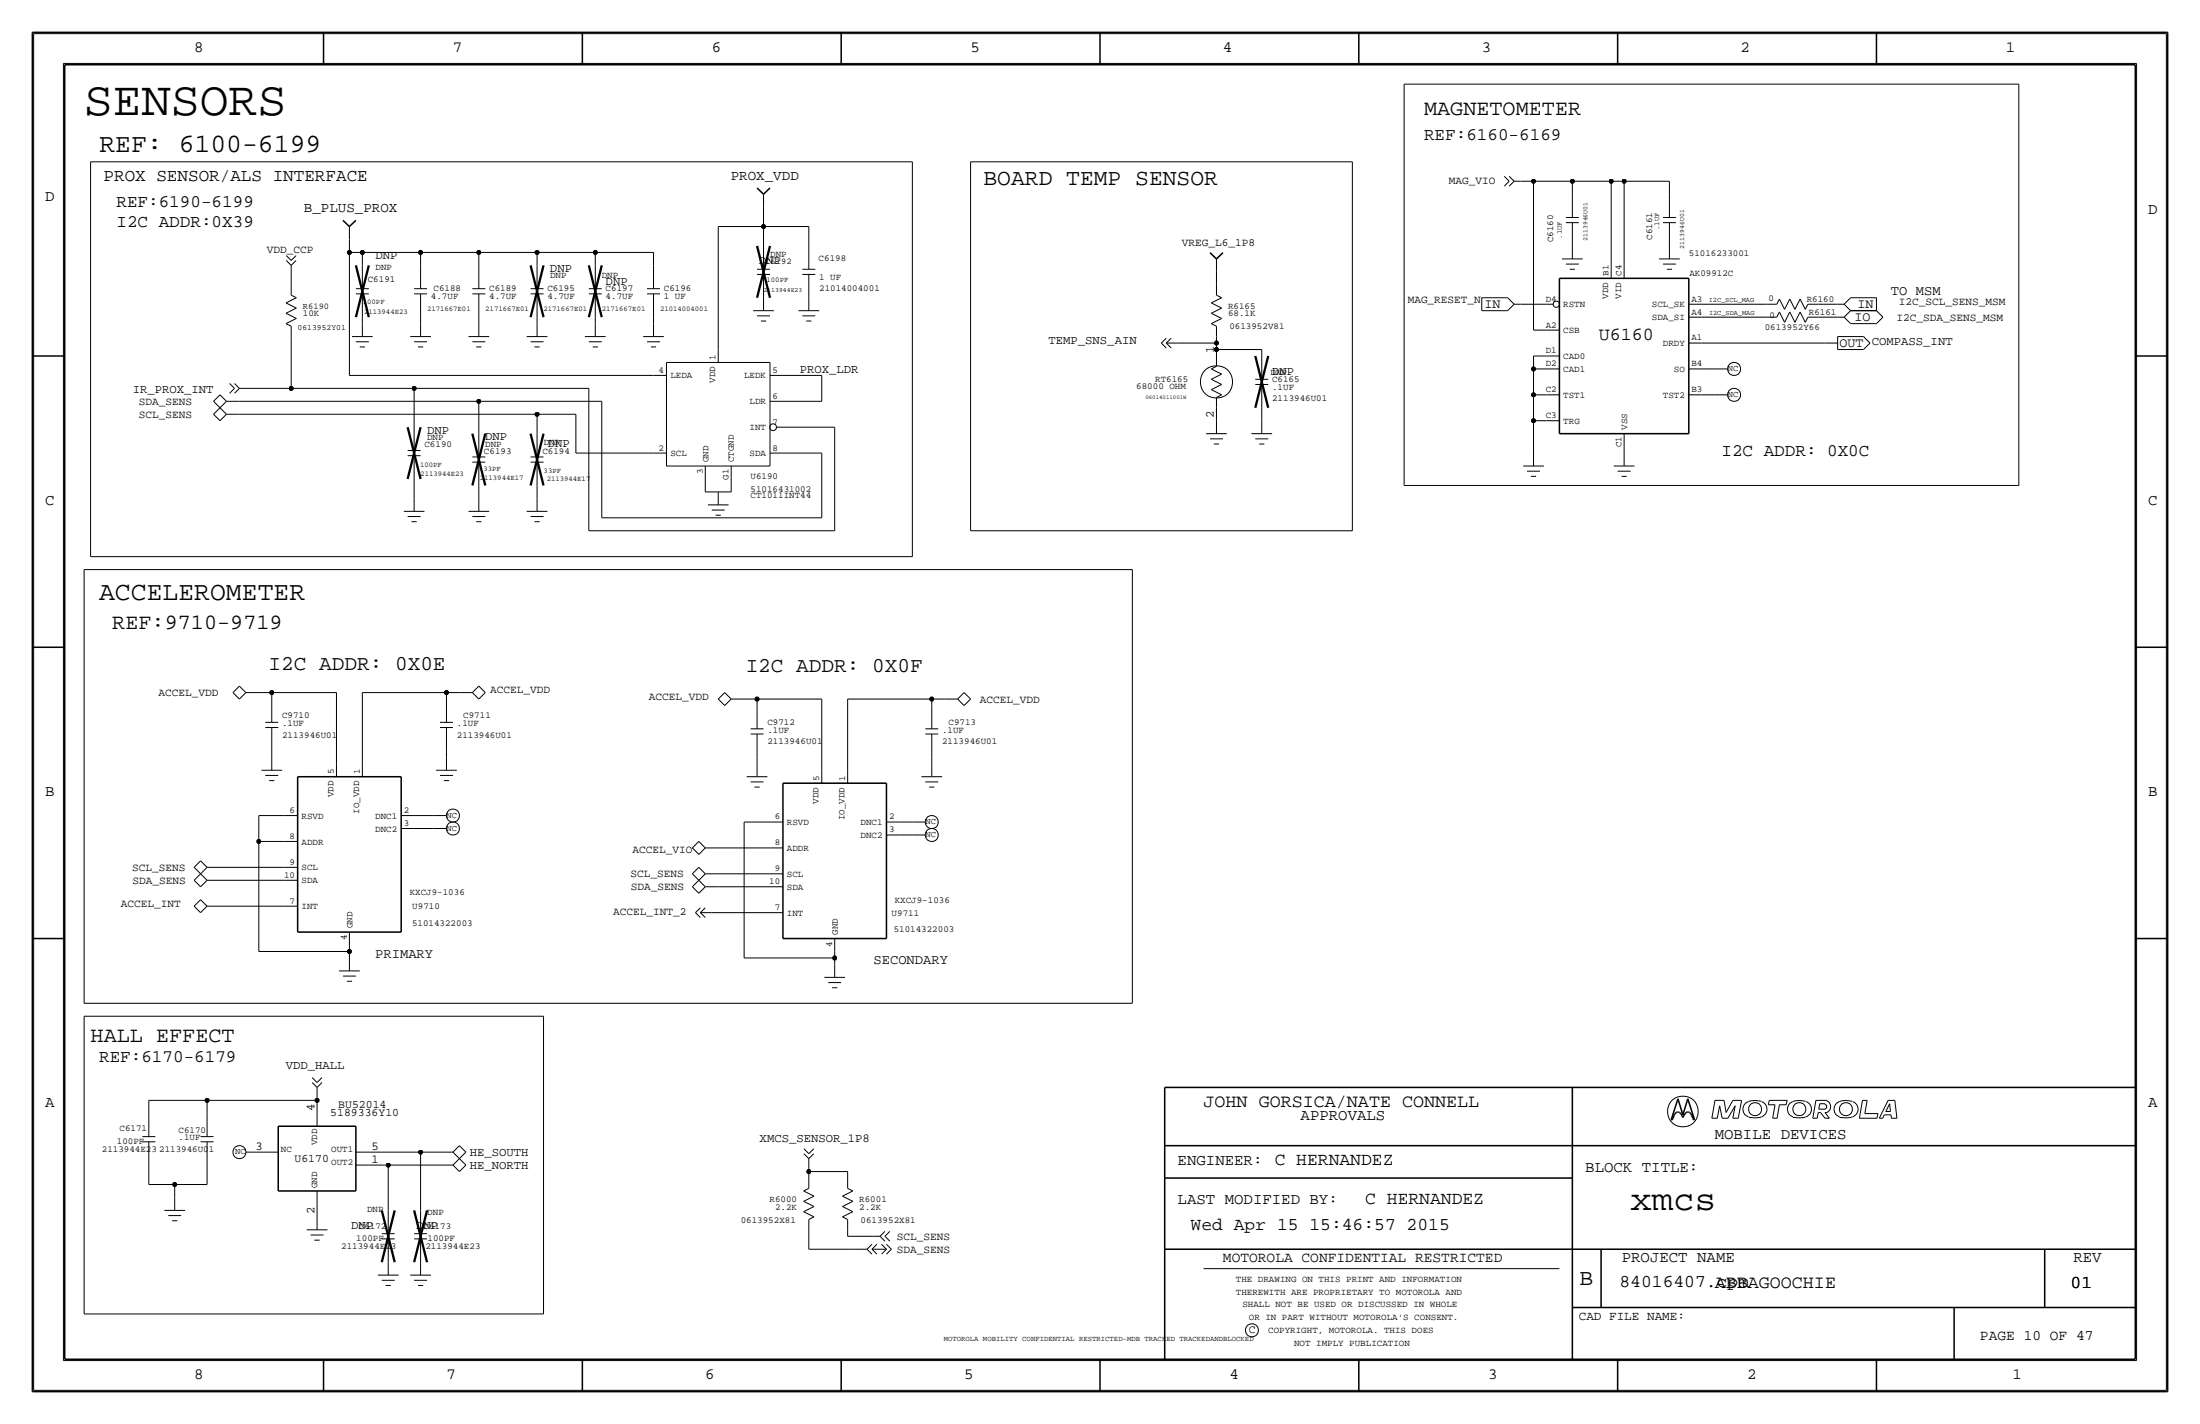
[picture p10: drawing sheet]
<svg xmlns="http://www.w3.org/2000/svg" width="432mm" height="279mm" viewBox="0 0 432 279" stroke-linecap="round" stroke-linejoin="round" font-family="sans-serif">
<g fill="none" stroke="#000" stroke-width=".2">
<path d="M6.6 6.6h418.6zM6.6 6.6v266.2zM12.4 12.4v254.6zM12.4 12.4h407zM275.6 16.5h120.6zM275.6 16.5v78.7zM396.2 16.5v78.7zM419.4 12.4v254.6zM425.2 6.6v266.2zM17.8 31.8h161.3zM17.8 31.8v77.4zM149.9 38.1v2.5z"/>
<path d="M179.1 31.8v77.4zM190.5 31.8v72.3zM190.5 31.8h74.9zM265.4 31.8v72.3zM295.2 34.6l1 1zM296.2 35.6l-1 .9zM296.2 34.6l1 1zM297.2 35.6l-1 .9zM297.2 35.6h1.3zM298.5 35.6h2.5zM301 35.6h7.6zM301 35.6v29.2z"/>
<path d="M308.6 35.6h7.6zM308.6 35.6v2.5zM308.6 38.1v4.6zM316.2 35.6h2.6zM316.2 35.6v16.5zM318.8 35.6h8.9zM318.8 35.6v16.5zM327.7 35.6v2.5zM327.7 38.1v4.6zM56.1 59.4l2.1-1zM56.1 59.4l2.1 1.1zM56.2 50.1l.9 1z"/>
<path d="M56.2 51.1l.9 1zM57.1 53.3v2.6zM57.1 52.1v1.2zM57.1 55.9v2zM57.2 57.9l1 .5zM58.1 50.1l-1 1zM58.1 51.1l-1 1zM68.6 49.5v24.2zM68.6 49.5h2.5zM68.6 47v2.5zM68.6 44.5v2.5zM69.8 56.6h2.6z"/>
<path d="M69.8 57.7h2.6zM71.1 49.5h11.4zM71.1 49.5v2.6zM71.1 57.7v4.5zM71.1 52.1v4.5zM81.3 57.7h2.5zM81.3 56.6h2.5zM82.5 49.5h11.5zM82.5 49.5v2.6zM82.5 57.7v4.5zM82.5 52.1v4.5zM92.7 57.7h2.5z"/>
<path d="M92.7 56.6h2.5zM94 49.5h11.4zM94 49.5v2.6zM94 57.7v4.5zM94 52.1v4.5zM104.1 56.6h2.6zM104.1 57.7h2.6zM105.4 49.5h11.4zM105.4 49.5v2.6zM105.4 57.7v4.5zM105.4 52.1v4.5zM115.6 56.6h2.5z"/>
<path d="M115.6 57.7h2.5zM116.8 49.5v2.6zM116.8 49.5h11.5zM116.8 57.7v4.5zM116.8 52.1v4.5zM127 57.7h2.5zM127 56.6h2.5zM128.3 49.5v2.6zM128.3 57.7v4.5zM128.3 52.1v4.5zM141 44.4h8.9zM141 44.5v24.1z"/>
<path d="M148.6 52.8h2.5zM148.6 53.8h2.5zM149.9 44.4h8.8zM149.9 40.6v3.9zM149.9 44.4v3.9zM149.9 53.8v4.6zM149.9 48.3v4.5zM149.9 58.4v2.6zM157.5 53.8h2.5zM157.5 52.8h2.5zM158.7 44.4v3.9zM158.7 53.8v4.6z"/>
<path d="M158.7 48.3v4.5zM158.7 58.4v2.6zM237.7 59.4l2.1-1zM237.7 59.4l2.1 1.1zM238.8 53.3v2.6zM238.8 50.8v2.5zM238.8 55.9v2zM238.8 57.9l1 .5zM290.8 58.4h5.1zM290.8 58.4v2.6zM295.9 58.4l1.3 1.3zM297.2 59.7h1.2z"/>
<path d="M297.2 59.7l-1.3 1.3zM298.4 59.7h5.1zM303.5 59.7h1.4zM306.6 50.8h4zM307.3 42.7h2.6zM307.3 43.7h2.6zM307.3 51.8h2.6zM308.1 52.8h1zM308.6 43.7v4.6zM308.6 48.3v2.5zM316.2 52.1v2.5zM318.8 52.1v2.5z"/>
<path d="M325.6 50.8h4.1zM326.4 43.7h2.5zM326.4 42.7h2.5zM326.4 51.8h2.5zM327.2 52.8h1zM327.7 43.7v4.6zM327.7 48.3v2.5zM331.5 59.7h2.5zM334 59.7h12.7zM346.7 59.7h2zM349.2 58.7l-.5 1zM349.3 58.7l1 2z"/>
<path d="M351.3 58.7l-1 2zM351.3 58.7l1 2zM353.3 58.7l-1 2zM353.3 58.7l1 2zM354.8 59.7l-.5 1zM354.8 59.7h2.1zM356.9 59.7h3.8zM360.7 59.7h1.3zM361.9 59.7l1.3 1.3zM363.2 58.4l-1.3 1.3zM363.2 58.4h5.1zM368.3 58.4v2.6z"/>
<path d="M41.9 78.7l1.3 1.3zM43.2 77.5l1.2 1.2zM43.2 77.5l-1.3 1.2zM44.4 78.7h2.6zM44.4 78.7l-1.2 1.3zM45.1 77.2l.9-1zM45.1 75.2l.9 1zM46 75.2l1 1zM46 77.2l1-1zM47 78.7h47zM47 76.2h1.3zM48.3 76.2h8.8z"/>
<path d="M56.1 61.5l2.1-1zM56.1 61.5l2.1 1zM56.1 63.5l1 .5zM56.1 63.5l2.1-1zM57.1 76.2h24.2zM57.1 66v10.2zM57.1 64v2zM68.6 73.7h59.7zM69.1 66h4.1zM69.8 67.1h2.6zM70.6 68.1h1zM71.1 62.2v1.3z"/>
<path d="M71.1 63.5v2.5zM80.5 66h4.1zM81.3 76.2v7.6zM81.3 67.1h2.5zM81.3 76.2h34.3zM82 68.1h1.1zM82.5 62.2v1.3zM82.5 63.5v2.5zM91.9 66h4.1zM92.7 67.1h2.5zM93.5 68.1h1zM94 78.7h24.1z"/>
<path d="M94 62.2v1.3zM94 78.7v6.4zM94 63.5v2.5zM103.4 66h4zM104.1 67.1h2.6zM104.9 68.1h1zM105.4 62.2v1.3zM105.4 63.5v2.5zM114.8 66h4.1zM115.6 67.1h2.5zM115.6 76.2v27.9zM116.3 68.1h1z"/>
<path d="M116.8 62.2v1.3zM116.8 63.5v2.5zM118.1 78.7v22.9zM126.2 66h4.1zM127 67.1h2.5zM127.8 68.1h1zM128.3 62.2v1.3zM128.3 63.5v2.5zM128.3 73.7h2.5zM130.8 71.1v20.3zM130.8 71.1h20.3zM141 68.6v2.5z"/>
<path d="M147.8 61h4.1zM148.6 62h2.5zM149.4 63h1zM151.1 71.1v20.3zM151.1 73.7h2.6zM151.1 78.7h2.6zM153.7 78.7h7.6zM153.7 73.7h7.6zM156.7 61h4.1zM157.5 62h2.5zM158.2 63h1.1zM161.3 73.7v5z"/>
<path d="M227.9 67.3l1-1zM227.9 67.3l1 1zM228.9 67.3l1 1zM228.9 67.3h2.2zM228.9 67.3l1-1zM231.1 67.3h7.7zM237.7 61.5l2.1-1zM237.7 61.5l2.1 1zM237.7 63.5l1.1 .5zM237.7 74.4l2.1-1zM237.7 76.5l2.1-1.1zM237.7 72.4l1.1-.5z"/>
<path d="M237.7 63.5l2.1-1zM237.7 72.4l2.1 1zM237.7 74.4l2.1 1zM237.7 76.5l2.1 1zM238.8 68.6h8.8zM238.8 68.6v1.3zM238.8 67.3v1.3zM238.8 66v1.3zM238.8 64v2zM238.8 69.9v2zM238.8 78v2zM238.8 78l1-.5z"/>
<path d="M246.4 74.4h2.5zM246.4 75.4h2.5zM247.6 68.6v1.2zM247.6 75.4v4.6zM247.6 69.9v4.5zM290.8 61h5.1zM301 77.5v5zM301 72.4v5.1zM301 69.9v2.5zM301 69.8h2.5zM301 64.8h2.5zM301 77.5h2.5z"/>
<path d="M301 72.4h2.5zM303.5 72.4h2.6zM303.5 77.5h2.6zM303.5 69.8h2.6zM303.5 64.8h2.6zM331.5 67.3h2.5zM331.5 72.4h2.5zM331.5 77.5h2.5zM331.5 62.2h2.5zM334 72.4h2.5zM334 62.2h12.7zM334 67.3h24.1z"/>
<path d="M334 77.5h2.5zM336.5 77.5h2.6zM336.5 72.4h2.6zM346.7 62.2h2zM349.2 61.2l-.5 1zM349.3 61.2l1 2zM351.3 61.2l-1 2zM351.3 61.2l1 2zM353.3 61.2l-1 2zM353.3 61.2l1 2zM354.8 62.2l-.5 1zM354.8 62.2h2.1z"/>
<path d="M356.9 62.2h3.8zM358.1 67.3h2.6zM360.7 62.2h1.2zM360.7 66h5.1zM360.7 68.6h5.1zM360.7 66v2.6zM361.9 62.2l1.3 1.3zM363.2 63.5h5.1zM363.2 61h5.1zM363.2 61l-1.3 1.2zM365.8 66l1.2 1.3zM367 67.3l-1.2 1.3z"/>
<path d="M368.3 61l1.3 1.2zM369.6 62.2l-1.3 1.3zM41.9 81.3l1.3 1.3zM43.2 80l1.2 1.3zM43.2 80l-1.3 1.3zM44.4 81.3h2.6zM44.4 81.3l-1.2 1.3zM47 81.3h58.4zM80 88.4h2.5zM80 89.4h2.6zM81.3 94v3.8zM81.3 89.4v4.6z"/>
<path d="M81.3 83.8v4.6zM81.3 97.8v2.5zM92.7 90.7h2.5zM92.7 89.7h2.5zM94 95.3v2.5zM94 90.7v4.5zM94 85.1v4.6zM94 97.8v2.5zM104.1 90.7h2.6zM104.1 89.7h2.6zM105.4 95.2v2.6zM105.4 81.3h7.6z"/>
<path d="M105.4 81.3v3.8zM105.4 90.7v4.5zM105.4 85.1v4.6zM105.4 97.8v2.5zM113 81.3v7.6zM113 88.9h15.3zM128.3 88.9h2.5zM130.8 91.4h20.3zM138.4 94v2.5zM138.4 96.5h2.6zM138.4 91.4v2.6zM138.9 99.1h4.1z"/>
<path d="M141 96.5h2.5zM141 96.5v2.6zM143.5 94v2.5zM143.5 91.4v2.6zM151.1 88.9h2.6zM152.4 83.8h1.3zM153.7 88.9h7.6zM153.7 83.8h10.1zM161.3 88.9v12.7zM163.8 83.8v20.3zM236.7 85.1h4.1zM237.5 86.1h2.5z"/>
<path d="M238.3 87.1h1zM238.8 80v2.5zM238.8 82.6v2.5zM245.6 85.1h4.1zM246.4 86.1h2.5zM247.1 87.1h1.1zM247.6 80v2.5zM247.6 82.6v2.5zM275.6 95.2h120.6zM299 91.4h4zM299.7 92.5h2.6zM300.5 93.5h1z"/>
<path d="M301 82.6v6.3zM301 88.9v2.5zM301 82.5h2.5zM303.5 82.5h2.6zM316.7 91.4h4.1zM317.5 92.5h2.5zM318.3 93.5h1zM318.8 87.6v1.3zM318.8 88.9v2.5zM318.8 85.1v2.5zM16.5 111.8h205.7zM16.5 111.8v85z"/>
<path d="M17.8 109.2h161.3zM79.2 100.3h4.1zM80 101.3h2.5zM80.8 102.4h1zM91.9 100.3h4.1zM92.7 101.3h2.5zM93.5 102.4h1zM103.4 100.3h4zM104.1 101.3h2.6zM104.9 102.4h1zM115.6 104.1h48.2zM118.1 101.6h43.2z"/>
<path d="M139.7 100.1h2.5zM140.5 101.1h1zM190.5 104.1h74.9zM222.2 111.8v85zM45.7 135.9l1.3 1.3zM47 134.6l-1.3 1.3zM47 134.6l1.3 1.3zM48.3 135.9h2.5zM48.3 135.9l-1.3 1.3zM50.8 135.9h2.5zM53.3 135.9h12.7zM53.3 135.9v1.3z"/>
<path d="M53.3 137.2v4.5zM66 135.9v14zM71.1 135.9h16.5zM71.1 135.9v14zM87.6 135.9h2.6zM87.6 135.9v1.3zM87.6 137.2v4.5zM90.2 135.9h2.5zM92.7 135.9l1.3 1.3zM94 134.6l-1.3 1.3zM94 134.6l1.2 1.3zM95.2 135.9l-1.2 1.3z"/>
<path d="M141 137.2l1.2 1.2zM142.2 135.9l1.3 1.3zM142.2 135.9l-1.2 1.3zM143.5 137.2l-1.3 1.2zM143.5 137.2h2.5zM146 137.2h2.6zM148.6 137.2h12.7zM148.6 137.2v1.2zM148.6 138.4v4.6zM161.3 137.2v13.9zM166.4 137.2v13.9zM166.4 137.2h16.5z"/>
<path d="M182.9 137.2v1.2zM182.9 137.2h2.5zM182.9 138.4v4.6zM185.4 137.2h2.6zM188 137.2l1.2 1.2zM189.2 135.9l1.3 1.3zM189.2 135.9l-1.2 1.3zM190.5 137.2l-1.3 1.2zM51.3 151.1h4.1zM52.1 141.7h2.5zM52.1 152.1h2.5zM52.1 142.7h2.5z"/>
<path d="M52.8 153.2h1zM53.3 147.3v1.3zM53.3 142.7v4.6zM53.3 148.6v2.5zM66 149.9v2.5zM71.1 149.9v2.5zM85.6 151.1h4.1zM86.4 141.7h2.5zM86.4 152.1h2.5zM86.4 142.7h2.5zM87.1 153.2h1zM87.6 147.3v1.3z"/>
<path d="M87.6 142.7v4.6zM87.6 148.6v2.5zM146.6 152.4h4zM147.3 143h2.6zM147.3 153.4h2.6zM147.3 144h2.6zM148.1 154.4h1zM148.6 148.6v1.3zM148.6 144v4.6zM148.6 149.9v2.5zM161.3 151.1v2.6zM166.4 151.1v2.6z"/>
<path d="M180.8 152.4h4.1zM181.6 144h2.5zM181.6 143h2.5zM181.6 153.4h2.5zM182.4 154.4h1zM182.9 148.6v1.3zM182.9 144v4.6zM182.9 149.9v2.5zM38.1 170.2l1.3 1.2zM38.1 172.7l1.3 1.3zM38.1 172.7l1.3-1.2zM38.1 177.8l1.3 1.3z"/>
<path d="M38.1 177.8l1.3-1.3zM39.4 168.9l1.2 1.3zM39.4 168.9l-1.3 1.3zM39.4 171.4l1.2 1.3zM39.4 176.5l1.2 1.3zM40.6 170.2l-1.2 1.2zM40.6 172.7l-1.2 1.3zM40.6 177.8l-1.2 1.3zM40.6 170.2h2.6zM40.6 172.7h2.6zM40.6 177.8h2.6zM43.2 172.7h12.7z"/>
<path d="M43.2 170.2h12.7zM43.2 177.8h12.7zM50.8 160h5.1zM50.8 165.1v21.6zM50.8 165.1h5.1zM50.8 160v5.1zM55.9 172.7h2.5zM55.9 177.8h2.5zM55.9 170.2h2.5zM55.9 160h2.5zM55.9 165.1h2.5zM78.7 160h2.6z"/>
<path d="M78.7 162.6h2.6zM81.3 160h3.8zM81.3 162.6h3.8zM85.1 160h2.5zM85.1 162.6h2.5zM135.9 166.4l1.3 1.2zM135.9 171.4l1.3 1.3zM135.9 174l1.3 1.3zM135.9 174l1.3-1.3zM136.5 179.1l1 .9zM136.5 179.1l1-1zM137.2 165.1l-1.3 1.3z"/>
<path d="M137.2 170.2l-1.3 1.2zM137.2 172.7l1.2 1.3zM137.2 165.1l1.2 1.3zM137.2 170.2l1.2 1.2zM137.5 179.1l.9 .9zM137.5 179.1h2.2zM137.5 179.1l.9-1zM138.4 166.4l-1.2 1.2zM138.4 171.4l-1.2 1.3zM138.4 174l-1.2 1.3zM138.4 166.4h2.6zM138.4 171.4h2.6z"/>
<path d="M138.4 174h2.6zM139.7 179.1h11.4zM141 166.4h10.1zM141 174h10.1zM141 171.4h10.1zM146 161.3h5.1zM146 161.3v26.7zM151.1 174h2.6zM151.1 179.1h2.6zM151.1 171.4h2.6zM151.1 161.3h2.6zM151.1 166.4h2.6z"/>
<path d="M174 161.3h2.5zM174 163.8h2.5zM176.5 163.8h2.6zM176.5 161.3h2.6zM179.1 161.3h2.5zM179.1 163.8h2.5zM16.5 199.4h90.2zM16.5 196.8h205.8zM16.5 199.4v58.4zM50.8 186.7h17.8zM66.5 190.5h4.1zM67.3 191.5h2.5z"/>
<path d="M68.1 192.5h1zM68.6 186.7v1.3zM68.6 185.4v1.3zM68.6 188v2.5zM68.6 182.9v2.5zM106.7 199.4v58.4zM146 188h17.8zM161.8 191.8h4.1zM162.6 192.8h2.5zM163.3 193.8h1zM163.8 188v1.2zM163.8 186.7v1.3z"/>
<path d="M163.8 189.2v2.6zM163.8 184.2v2.5zM29.2 215.9h11.4zM29.2 215.9v2.5zM29.2 218.4v4.6zM40.6 215.9h21.6zM40.6 215.9v2.5zM40.6 218.4v4.6zM61.3 211.4l.9 1zM61.3 212.4l.9 1zM62.2 214.6v1.3zM62.2 215.9v2.5z"/>
<path d="M62.2 212.4l1-1zM62.2 213.4l1-1zM62.2 213.4v1.2zM62.2 218.4v2.6zM336 219.4h1.1zM336.6 215.9h1.8zM336.6 215.9l-.6 3.5zM337.5 217l-.4 2.4zM337.5 217l.5 2.4zM338 219.4h1.1zM338.4 215.9l.4 2.4zM340.1 219.4h1.1z"/>
<path d="M340.1 215.9h1.7zM340.1 215.9l-1.3 2.4zM340.6 217l-1.5 2.4zM340.6 217l-.5 2.4zM341.8 215.9l-.6 3.5zM343.1 216.2a1.6 1.6 0 0 0-1 1.5 1.6 1.6 0 0 0 1.1 1.5M345.7 216.1h-.2a4 4 0 0 0-2.3 .1M345.7 216.2a1.59 1.59 0 0 1 1.1 1.5 1.59 1.59 0 0 1-1.1 1.5l-1.4 .1-1.1-.1M347.1 216.8h1.3zM347.3 215.9l-.2 .9zM347.3 215.9h3.5zM347.9 219.4h.9z"/>
<path d="M348.4 216.8l-.5 2.6zM349.2 216.8l-.4 2.6zM349.2 216.8h1.4zM350.8 215.9l-.2 .9zM354.4 216.1a3.1 3.1 0 0 0-3.3 .7 1.62 1.62 0 0 0 .8 2.4M354.4 219.2l-1.4 .1-1.1-.1M354.5 216.2a1.59 1.59 0 0 1 1 1.5 1.59 1.59 0 0 1-1 1.5M355.8 219.4h.9zM356.4 215.9l-.6 3.5zM356.4 215.9h2.2zM356.9 218.3l-.2 1.1zM356.9 218.3h.4z"/>
<path d="M357 217.6h1.2zM357.2 216.6l-.2 1zM357.2 216.6h1zM357.3 218.3l.9 1.1zM358.1 216.7a.5 .5 0 0 1 .4 .4 .5 .5 0 0 1-.4 .5M358.2 219.4h.9zM358.2 218.3l.9 1.1zM358.2 218.3h.4zM358.5 216a1.24 1.24 0 0 1 .8 1.1 1.24 1.24 0 0 1-.8 1.2M363.5 216.1a3.1 3.1 0 0 0-3.3 .7 1.62 1.62 0 0 0 .8 2.4M363.6 219.2l-1.4 .1-1.2-.1M363.6 216.2a1.59 1.59 0 0 1 1.1 1.5 1.59 1.59 0 0 1-1.1 1.5"/>
<path d="M364.9 219.4h3.5zM365.6 215.9l-.7 3.5zM365.6 215.9h.9zM366 218.5h2.6zM366.5 215.9l-.5 2.6zM368.6 218.5l-.2 .9zM368.9 219.4h.6zM369.8 218.7h1.3zM369.8 218.7l-.3 .7zM370.1 218.1h.9zM370.6 215.9l-1.7 3.5zM370.6 215.9h1.3z"/>
<path d="M370.9 216.6l-.8 1.5zM370.9 216.6l.1 1.5zM371.1 218.7l.1 .7zM371.2 219.4h1.1zM371.9 215.9l.4 3.5zM27.9 224h2.6zM27.9 223h2.6zM29.2 232.4h5.1zM29.2 228.6v3.8zM29.2 224v4.6zM32.3 237.5h4zM33 238.5h2.6z"/>
<path d="M33.8 239.5h1zM34.3 232.4h6.3zM34.3 232.4v2.6zM34.3 234.9v2.6zM39.4 224h2.5zM39.4 223h2.5zM40.6 228.6v3.8zM40.6 224v4.6zM48.3 226.1h2.5zM50.8 226.1h1.3zM52.1 226.1h2.5zM62.2 236.2v2.6z"/>
<path d="M62.2 233.7v2.5zM62.2 238.8v2.5zM69.8 226.1h2.6zM69.8 228.6h2.6zM72.4 228.6h3.8zM72.4 226.1h10.1zM76.2 228.6v8.9zM76.2 237.5v4.6zM76.2 228.6h10.2zM82.5 226.1v11.4zM82.5 237.5v4.6zM82.6 226.1h3.8z"/>
<path d="M86.4 226.1h2.5zM86.4 228.6h2.5zM88.9 226.1l1.3 1.2zM88.9 226.1l1.3-1.3zM88.9 228.6l1.3 1.3zM88.9 228.6l1.3-1.3zM90.2 224.8l1.2 1.3zM90.2 227.3l1.2 1.3zM91.4 226.1l-1.2 1.2zM91.4 228.6l-1.2 1.3zM157.7 235.7l2.1-1zM157.7 237.7l2.1 1.1z"/>
<path d="M157.7 233.7l1-.5zM157.7 235.7l2.1 1zM157.7 237.7l2.1-1zM157.7 233.7l2.1 1zM157.8 225.4l1 1zM157.8 226.4l1 .9zM158.7 228.6v1.3zM158.7 229.9v1.2zM158.7 226.4l1-1zM158.7 227.3l1-.9zM158.7 227.3v1.3zM158.7 231.1v2.1z"/>
<path d="M158.7 239.3v2zM158.8 239.3l1-.5zM158.8 229.9h7.6zM165.4 236.7l2-1zM165.4 236.7l2 1zM165.4 234.7l2-1zM165.4 238.8l1 .5zM165.4 234.7l2 1zM165.4 238.8l2-1.1zM166.4 229.9v1.2zM166.4 231.1v2.1zM166.4 239.3v2z"/>
<path d="M166.4 233.2l1 .5zM16.5 257.8h90.2zM60.2 241.3h4.1zM61 242.3h2.5zM61.7 243.3h1zM74.2 250.2h4zM74.9 243.1h2.6zM74.9 242.1h2.6zM74.9 251.2h2.6zM75.7 252.2h1zM76.2 243.1v4.5zM76.2 247.6v2.6z"/>
<path d="M80.5 250.2h4.1zM81.3 243.1h2.5zM81.3 242.1h2.5zM81.3 251.2h2.5zM82 252.2h1.1zM82.5 243.1v4.5zM82.5 247.6v2.6zM158.7 241.3v3.8zM158.8 245.1h8.8zM166.4 242.6h5zM166.4 241.3v1.3zM167.6 245.1h2.6z"/>
<path d="M170.2 245.1l.9 1zM170.2 245.1l.9-1zM171.1 245.1l1-1zM171.1 245.1h2.9zM171.1 245.1l1 1zM171.5 242.6h1.2zM172.7 242.6l1 .9zM173 246.1l1-1zM173 244.1l1 1zM173.7 242.6l1 .9zM173.7 241.6l-1 1zM174 244.1l1 1z"/>
<path d="M174 246.1l1-1zM174.7 241.6l-1 1zM236.2 248.9h69.9zM6.6 272.8h418.6zM12.4 267h407z"/>
<circle cx="305.5" cy="59.7" r=".61"/>
<circle cx="238.8" cy="75" r="3.2"/>
<circle cx="340.4" cy="77.5" r="1.28"/>
<circle cx="340.4" cy="72.4" r="1.28"/>
<circle cx="151.7" cy="83.8" r=".67"/>
<circle cx="88.9" cy="162.6" r="1.28"/>
<circle cx="88.9" cy="160" r="1.28"/>
<circle cx="182.9" cy="161.3" r="1.28"/>
<circle cx="182.9" cy="163.8" r="1.28"/>
<circle cx="330.3" cy="218.1" r="3"/>
<circle cx="344.5" cy="217.6" r="1.28"/>
<circle cx="353.2" cy="217.6" r="1.28"/>
<circle cx="362.3" cy="217.6" r="1.28"/>
<circle cx="47" cy="226.1" r="1.28"/>
<circle cx="245.7" cy="261" r="1.28"/>
</g>
<g fill="#000" stroke="#000" stroke-width=".2">
<circle cx="301" cy="35.6" r=".41"/>
<circle cx="308.6" cy="35.6" r=".41"/>
<circle cx="316.2" cy="35.6" r=".41"/>
<circle cx="318.8" cy="35.6" r=".41"/>
<circle cx="68.6" cy="49.5" r=".41"/>
<circle cx="71.1" cy="49.5" r=".41"/>
<circle cx="82.5" cy="49.5" r=".41"/>
<circle cx="94" cy="49.5" r=".41"/>
<circle cx="105.4" cy="49.5" r=".41"/>
<circle cx="116.8" cy="49.5" r=".41"/>
<circle cx="149.9" cy="44.5" r=".41"/>
<circle cx="57.1" cy="76.2" r=".41"/>
<circle cx="81.3" cy="76.2" r=".41"/>
<circle cx="94" cy="78.7" r=".41"/>
<circle cx="238.8" cy="68.6" r=".41"/>
<circle cx="238.8" cy="67.3" r=".41"/>
<circle cx="301" cy="77.5" r=".41"/>
<circle cx="301" cy="72.4" r=".41"/>
<circle cx="105.4" cy="81.3" r=".41"/>
<circle cx="301" cy="82.6" r=".41"/>
<circle cx="53.3" cy="135.9" r=".41"/>
<circle cx="87.6" cy="135.9" r=".41"/>
<circle cx="148.6" cy="137.2" r=".41"/>
<circle cx="182.9" cy="137.2" r=".41"/>
<circle cx="50.8" cy="165.1" r=".41"/>
<circle cx="68.6" cy="186.7" r=".41"/>
<circle cx="163.8" cy="188" r=".41"/>
<circle cx="40.6" cy="215.9" r=".41"/>
<circle cx="62.2" cy="215.9" r=".41"/>
<circle cx="34.3" cy="232.4" r=".41"/>
<circle cx="76.2" cy="228.6" r=".41"/>
<circle cx="82.5" cy="226.1" r=".41"/>
<circle cx="158.7" cy="229.9" r=".41"/>
</g>
<g fill="none" stroke="#000" stroke-width=".3">
<path d="M6.3 6.4v266.7zM6.4 6.4h419zM12.7 12.7h406.4zM12.7 12.7v254zM63.5 6.4v6.3zM114.3 6.4v6.3zM165.1 6.4v6.3zM215.9 6.3v6.4zM266.7 6.4v6.3zM317.5 6.4v6.3zM368.3 6.4v6.3zM419.1 12.7v254z"/>
<path d="M425.4 6.4v266.7zM148.6 36.9l1.3 1.2zM149.9 38.1l1.2-1.2zM67.3 43.2l1.3 1.2zM68.6 44.5l1.2-1.3zM237.5 49.6l1.3 1.2zM238.8 50.8l1.2-1.2zM306.1 54.6h25.4zM306.1 54.6v30.5zM331.5 54.6v30.5zM6.3 69.8h6.4zM419.1 69.8h6.3z"/>
<path d="M306.1 85.1h25.4zM6.3 127h6.4zM419.1 127h6.3zM58.4 152.4h20.3zM58.4 152.4v30.5zM78.7 152.4v30.5zM153.7 153.7h20.3zM153.7 153.7v30.5zM174 153.7v30.5zM6.3 184.1h6.4zM58.4 182.9h20.3zM153.7 184.1h20.3z"/>
<path d="M419.1 184.1h6.3zM228.6 213.4v53.3zM228.6 213.4h190.5zM308.6 213.4v53.3zM328 219.7h.2zM328.4 219.4l-.2 .3zM328.6 218.8l-.2 .6zM328.8 218.5l-.2 .3zM329 218.3l.2-.1zM329 218.3l-.2 .2zM329.2 218.2h.2zM329.3 215.6l-1.3 4.1z"/>
<path d="M329.3 215.6l1 3.1zM329.4 218.2l.2 .1zM329.6 218.3l.3 .2zM329.9 218.5l.2 .3zM330.1 218.8l.2 .5zM330.5 218.8l-.2 .5zM330.8 218.5l-.3 .3zM331 218.3l-.2 .2zM331 218.3l.2-.1zM331.2 218.2h.2zM331.3 215.6l1.3 4.1zM331.3 215.6l-1 3.1z"/>
<path d="M331.4 218.2l.2 .1zM331.6 218.3l.2 .2zM331.8 218.5l.2 .3zM332 218.8l.3 .6zM332.3 219.4l.1 .3zM332.4 219.7h.2zM54.6 233.7h15.3zM54.6 221v12.7zM54.6 221h15.3zM69.8 221v12.7zM228.6 231.1h80zM228.6 224.8h190.5z"/>
<path d="M228.6 245.1h190.5zM308.6 256.5h110.5zM314.2 245.1v11.4zM383.5 256.5v10.2zM401.3 245.1v11.4zM6.4 273h419zM12.7 266.7h406.4zM63.5 266.7v6.4zM114.3 266.7v6.4zM165.1 266.7v6.4zM215.9 266.7v6.3zM266.7 266.7v6.4z"/>
<path d="M317.5 266.7v6.4zM368.3 266.7v6.4z"/>
</g>
<g fill="none" stroke="#000" stroke-width=".45">
<path d="M69.8 52.1l2.6 10.1zM72.4 52.1l-2.6 10.1zM104.1 52.1l2.6 10.1zM106.7 52.1l-2.6 10.1zM115.6 52.1l2.5 10.1zM118.1 52.1l-2.5 10.1zM148.6 48.3l2.5 10.1zM151.1 48.3l-2.5 10.1zM246.4 69.8l2.5 10.2zM248.9 69.8l-2.5 10.2zM80 83.8l2.6 10.2zM82.6 83.8l-2.6 10.2z"/>
<path d="M92.7 85.1l2.5 10.2zM95.2 85.1l-2.5 10.1zM104.1 85.1l2.6 10.2zM106.7 85.1l-2.6 10.1zM74.9 237.5l2.6 10.1zM77.5 237.5l-2.6 10.1zM81.3 237.5l2.5 10.1zM83.8 237.5l-2.5 10.1z"/>
</g>
<text font-size="9.5" x="16.5" y="22.6">SENSORS</text>
<text font-size="7" x="320" y="237.5">xmcs</text>
<g font-size="5.2">
<text x="19.5" y="29.8">REF: 6100-6199</text>
<text x="19.5" y="117.8">ACCELEROMETER</text>
</g>
<g font-size="4.5">
<text x="193" y="36.3">BOARD TEMP SENSOR</text>
<text x="310" y="252.1">B</text>
</g>
<g font-size="4.3">
<text x="279.5" y="22.6">MAGNETOMETER</text>
<text x="22" y="123.3">REF:9710-9719</text>
<text x="17.8" y="204.5">HALL EFFECT</text>
</g>
<g font-size="4.1">
<text x="52.7" y="131.4">I2C ADDR: 0X0E</text>
<text x="146.4" y="131.8">I2C ADDR: 0X0F</text>
</g>
<g font-size="3.6">
<text x="313.8" y="66.8">U6160</text>
<text x="236.2" y="217.2">JOHN GORSICA/NATE CONNELL</text>
<text x="336.5" y="252.7">ABBAGOOCHIE</text>
</g>
<g font-size="3.5">
<text x="279.5" y="27.5">REF:6160-6169</text>
<text x="20.3" y="35.6">PROX SENSOR/ALS INTERFACE</text>
<text x="22.9" y="40.6">REF:6190-6199</text>
<text x="22.9" y="44.4">I2C ADDR:0X39</text>
<text x="337.9" y="89.6">I2C ADDR: 0X0C</text>
<text x="19.5" y="208.4">REF:6170-6179</text>
<text x="250.2" y="228.6">C HERNANDEZ</text>
<text x="268" y="236.2">C HERNANDEZ</text>
<text x="233.7" y="241.3">Wed Apr 15 15:46:57 2015</text>
<text x="317.9" y="252.6">84016407.cpm</text>
<text x="406.4" y="252.7">01</text>
</g>
<g font-size="3.1">
<text x="38.1" y="10.2">8</text>
<text x="88.9" y="10.2">7</text>
<text x="139.7" y="10.2">6</text>
<text x="190.5" y="10.2">5</text>
<text x="240" y="10.2">4</text>
<text x="290.8" y="10.2">3</text>
<text x="341.6" y="10.2">2</text>
<text x="393.7" y="10.2">1</text>
<text x="8.9" y="39.4">D</text>
<text x="421.6" y="41.9">D</text>
<text x="8.9" y="99.1">C</text>
<text x="421.6" y="99.1">C</text>
<text x="8.9" y="156.2">B</text>
<text x="421.6" y="156.2">B</text>
<text x="8.9" y="217.2">A</text>
<text x="255.3" y="219.7">APPROVALS</text>
<text x="421.6" y="217.2">A</text>
<text x="336.5" y="223.5">MOBILE DEVICES</text>
<text x="231.1" y="228.6">ENGINEER:</text>
<text x="311.2" y="229.9">BLOCK TITLE:</text>
<text x="231.1" y="236.2">LAST MODIFIED BY:</text>
<text x="318.3" y="247.5">PROJECT NAME</text>
<text x="407" y="247.6">REV</text>
<text x="38.1" y="270.5">8</text>
<text x="87.6" y="270.5">7</text>
<text x="138.4" y="270.5">6</text>
<text x="189.2" y="270.5">5</text>
<text x="241.3" y="270.5">4</text>
<text x="292.1" y="270.5">3</text>
<text x="342.9" y="270.5">2</text>
<text x="395" y="270.5">1</text>
</g>
<g font-size="2.9">
<text x="240" y="247.6">MOTOROLA CONFIDENTIAL RESTRICTED</text>
<text x="388.6" y="262.9">PAGE 10 OF 47</text>
</g>
<g font-size="2.8">
<text x="143.4" y="35.3">PROX_VDD</text>
<text x="59.7" y="41.7">B_PLUS_PROX</text>
</g>
<g font-size="2.7">
<text x="371.1" y="57.9">TO MSM</text>
<text x="73.7" y="188">PRIMARY</text>
<text x="171.4" y="189.2">SECONDARY</text>
</g>
<g font-size="2.6">
<text x="291.4" y="60.4">IN</text>
<text x="364" y="62.9">IO</text>
<text x="364.6" y="60.4">IN</text>
<text x="361" y="68.1">OUT COMPASS_INT</text>
</g>
<text font-size="2.5" x="309.9" y="259.1">CAD FILE NAME:</text>
<g font-size="2.4">
<text x="73.7" y="50.8">DNP</text>
<text x="107.9" y="53.3">DNP</text>
<text x="149" y="51.8">DNP</text>
<text x="118.9" y="55.9">DNP</text>
<text x="205.8" y="67.5">TEMP_SNS_AIN</text>
<text x="238.3" y="69.3" transform="rotate(-90 238.3 69.3)">1</text>
<text x="26.1" y="77">IR_PROX_INT</text>
<text x="157" y="73.2">PROX_LDR</text>
<text x="238.3" y="82" transform="rotate(-90 238.3 82)">2</text>
<text x="83.8" y="85.1">DNP</text>
<text x="95.2" y="86.4">DNP</text>
<text x="107.5" y="87.6">DNP</text>
<text x="56.1" y="209.8">VDD_HALL</text>
<text x="61.7" y="217.9" transform="rotate(-90 61.7 217.9)">4</text>
<text x="50.1" y="225.6">3</text>
<text x="72.9" y="225.6">5</text>
<text x="92.2" y="226.8">HE_SOUTH</text>
<text x="149.1" y="224.1">XMCS_SENSOR_1P8</text>
<text x="72.9" y="228.1">1</text>
<text x="92.2" y="229.4">HE_NORTH</text>
<text x="61.7" y="238.2" transform="rotate(-90 61.7 238.2)">2</text>
<text x="69" y="241">DNP</text>
<text x="81.7" y="241">DNP</text>
</g>
<g font-size="2.3">
<text x="64.8" y="219">5189336Y10</text>
<text x="66.4" y="217.4">BU52014</text>
<text x="57.8" y="228">U6170</text>
<text x="245.1" y="261.6">C</text>
</g>
<g font-size="2.2">
<text x="284.4" y="36.2">MAG_VIO</text>
<text x="52.4" y="49.6">VDD_CCP</text>
<text x="232" y="48.3">VREG_L6_1P8</text>
<text x="276.3" y="59.5">MAG_RESET_N</text>
<text x="372.7" y="59.9">I2C_SCL_SENS_MSM</text>
<text x="372.2" y="63">I2C_SDA_SENS_MSM</text>
<text x="27.2" y="82">SCL_SENS</text>
<text x="27.3" y="79.4">SDA_SENS</text>
<text x="31.1" y="136.6">ACCEL_VDD</text>
<text x="96.2" y="136">ACCEL_VDD</text>
<text x="127.4" y="137.4">ACCEL_VDD</text>
<text x="192.3" y="138">ACCEL_VDD</text>
<text x="124.1" y="167.4">ACCEL_VIO</text>
<text x="26" y="170.9">SCL_SENS</text>
<text x="26" y="173.4">SDA_SENS</text>
<text x="123.7" y="172.2">SCL_SENS</text>
<text x="23.7" y="178">ACCEL_INT</text>
<text x="120.3" y="179.5">ACCEL_INT_2</text>
<text x="123.8" y="174.7">SDA_SENS</text>
<text x="176" y="245.9">SDA_SENS</text>
<text x="176" y="243.3">SCL_SENS</text>
</g>
<g font-size="1.8">
<text x="304.9" y="47.6" transform="rotate(-90 304.9 47.6)">C6160</text>
<text x="324.3" y="47.1" transform="rotate(-90 324.3 47.1)">C6161</text>
<text x="73.7" y="53">DNP</text>
<text x="151.2" y="50.4">DNP</text>
<text x="160.7" y="51.3">C6198</text>
<text x="331.5" y="50.3">51016233001</text>
<text x="72.2" y="55.4">C6191</text>
<text x="84.6" y="58.7">4.7UF</text>
<text x="85.1" y="57.2">C6188</text>
<text x="96" y="58.7">4.7UF</text>
<text x="96" y="57.2">C6189</text>
<text x="107.4" y="57.2">C6195</text>
<text x="107.4" y="58.7">4.7UF</text>
<text x="107.9" y="54.6">DNP</text>
<text x="118.1" y="54.6">DNP</text>
<text x="118.9" y="58.7">4.7UF</text>
<text x="118.9" y="57.2">C6197</text>
<text x="130.3" y="57.2">C6196</text>
<text x="130.3" y="58.7">1 UF</text>
<text x="160.8" y="57.1">21014004001</text>
<text x="160.8" y="54.9">1 UF</text>
<text x="303.4" y="59.2">D4</text>
<text x="315.6" y="58.6" transform="rotate(-90 315.6 58.6)">VDD</text>
<text x="315.7" y="54.1" transform="rotate(-90 315.7 54.1)">B1</text>
<text x="318.2" y="58.6" transform="rotate(-90 318.2 58.6)">VID</text>
<text x="318.3" y="54.1" transform="rotate(-90 318.3 54.1)">C4</text>
<text x="331.6" y="54.1">AK09912C</text>
<text x="332" y="59.2">A3</text>
<text x="347.1" y="59.1">0</text>
<text x="354.6" y="59.3">R6160</text>
<text x="59.4" y="62.1">10K</text>
<text x="241" y="60.6">R6165</text>
<text x="241" y="62.1">68.1K</text>
<text x="241.3" y="64.6">0613952V81</text>
<text x="303.4" y="64.3">A2</text>
<text x="306.8" y="60.3">RSTN</text>
<text x="306.8" y="65.4">CSB</text>
<text x="324.2" y="62.8">SDA_SI</text>
<text x="324.2" y="60.3">SCL_SK</text>
<text x="332" y="61.7">A4</text>
<text x="346.4" y="64.8">0613952Y66</text>
<text x="347.3" y="62.3">0</text>
<text x="355" y="61.8">R6161</text>
<text x="140.5" y="70.6" transform="rotate(-90 140.5 70.6)">1</text>
<text x="303.4" y="71.9">D2</text>
<text x="303.4" y="69.3">D1</text>
<text x="306.8" y="70.5">CAD0</text>
<text x="326.4" y="67.9">DRDY</text>
<text x="332" y="71.9">B4</text>
<text x="332" y="66.8">A1</text>
<text x="129.2" y="73.2">4</text>
<text x="131.6" y="74.2">LEDA</text>
<text x="140.4" y="75.1" transform="rotate(-90 140.4 75.1)">VDD</text>
<text x="146" y="74.2">LEDK</text>
<text x="151.6" y="73.2">5</text>
<text x="223" y="76.4">68000 OHM</text>
<text x="226.7" y="74.9">RT6165</text>
<text x="249.4" y="73.5">DNP</text>
<text x="249.7" y="74.9">C6165</text>
<text x="249.7" y="76.5">.1UF</text>
<text x="303.4" y="77">C2</text>
<text x="306.8" y="73">CAD1</text>
<text x="328.5" y="73">SO</text>
<text x="332" y="77">B3</text>
<text x="147.1" y="79.3">LDR</text>
<text x="151.6" y="78.2">6</text>
<text x="151.6" y="83.3">7</text>
<text x="249.7" y="78.7">2113946U01</text>
<text x="303.4" y="82">C3</text>
<text x="306.8" y="78.1">TST1</text>
<text x="306.8" y="83.2">TRG</text>
<text x="326.4" y="78.1">TST2</text>
<text x="83.3" y="87.6">C6190</text>
<text x="83.8" y="86.4">DNP</text>
<text x="95" y="89.1">C6193</text>
<text x="95.2" y="87.6">DNP</text>
<text x="106.4" y="89.1">C6194</text>
<text x="106.7" y="87.3">DNP</text>
<text x="129.2" y="88.4">2</text>
<text x="131.6" y="89.4">SCL</text>
<text x="147.1" y="89.4">SDA</text>
<text x="147.1" y="84.4">INT</text>
<text x="151.6" y="88.4">8</text>
<text x="318.3" y="87.8" transform="rotate(-90 318.3 87.8)">C1</text>
<text x="319.4" y="84.3" transform="rotate(-90 319.4 84.3)">VSS</text>
<text x="137.9" y="93" transform="rotate(-90 137.9 93)">3</text>
<text x="139" y="90.7" transform="rotate(-90 139 90.7)">GND</text>
<text x="143" y="94.1" transform="rotate(-90 143 94.1)">G1</text>
<text x="144" y="90.7" transform="rotate(-90 144 90.7)">CTGND</text>
<text x="147.3" y="94">U6190</text>
<text x="147.3" y="97.8">CT1011INT44</text>
<text x="147.3" y="96.5">51016431002</text>
<text x="55.4" y="141">C9710</text>
<text x="55.4" y="142.5">.1UF</text>
<text x="89.7" y="142.5">.1UF</text>
<text x="90.9" y="141">C9711</text>
<text x="150.6" y="143.8">.1UF</text>
<text x="150.6" y="142.2">C9712</text>
<text x="184.9" y="143.8">.1UF</text>
<text x="186.2" y="142.2">C9713</text>
<text x="55.4" y="144.8">2113946U01</text>
<text x="89.7" y="144.8">2113946U01</text>
<text x="150.6" y="146">2113946U01</text>
<text x="184.9" y="146">2113946U01</text>
<text x="65.5" y="151.9" transform="rotate(-90 65.5 151.9)">5</text>
<text x="70.6" y="151.9" transform="rotate(-90 70.6 151.9)">1</text>
<text x="160.8" y="153.2" transform="rotate(-90 160.8 153.2)">5</text>
<text x="165.9" y="153.2" transform="rotate(-90 165.9 153.2)">1</text>
<text x="56.8" y="159.5">6</text>
<text x="59.2" y="160.6">RSVD</text>
<text x="65.4" y="156.4" transform="rotate(-90 65.4 156.4)">VDD</text>
<text x="70.5" y="159.7" transform="rotate(-90 70.5 159.7)">IO_VDD</text>
<text x="73.6" y="160.6">DNC1</text>
<text x="79.2" y="159.5">2</text>
<text x="152.1" y="160.8">6</text>
<text x="154.4" y="161.9">RSVD</text>
<text x="160.7" y="157.7" transform="rotate(-90 160.7 157.7)">VDD</text>
<text x="165.8" y="160.9" transform="rotate(-90 165.8 160.9)">IO_VDD</text>
<text x="168.9" y="161.9">DNC1</text>
<text x="174.5" y="160.8">2</text>
<text x="56.8" y="164.6">8</text>
<text x="59.2" y="165.7">ADDR</text>
<text x="73.6" y="163.2">DNC2</text>
<text x="79.2" y="162.1">3</text>
<text x="152.1" y="165.9">8</text>
<text x="154.4" y="167">ADDR</text>
<text x="168.9" y="164.4">DNC2</text>
<text x="174.5" y="163.3">3</text>
<text x="55.7" y="172.2">10</text>
<text x="56.8" y="169.7">9</text>
<text x="59.2" y="170.8">SCL</text>
<text x="59.2" y="173.3">SDA</text>
<text x="151" y="173.5">10</text>
<text x="152.1" y="170.9">9</text>
<text x="154.4" y="172.1">SCL</text>
<text x="56.8" y="177.3">7</text>
<text x="59.2" y="178.4">INT</text>
<text x="80.4" y="175.5">KXCJ9-1036</text>
<text x="80.9" y="178.4">U9710</text>
<text x="152.1" y="178.6">7</text>
<text x="154.4" y="174.6">SDA</text>
<text x="154.4" y="179.7">INT</text>
<text x="175" y="179.8">U9711</text>
<text x="175.6" y="177.1">KXCJ9-1036</text>
<text x="68.1" y="184.5" transform="rotate(-90 68.1 184.5)">4</text>
<text x="69.2" y="182.1" transform="rotate(-90 69.2 182.1)">GND</text>
<text x="80.9" y="181.7">51014322003</text>
<text x="163.3" y="185.7" transform="rotate(-90 163.3 185.7)">4</text>
<text x="164.4" y="183.4" transform="rotate(-90 164.4 183.4)">GND</text>
<text x="175.4" y="182.9">51014322003</text>
<text x="23.5" y="222">C6171</text>
<text x="20" y="226.1">2113944E23</text>
<text x="22.9" y="224.5">100PF</text>
<text x="31.2" y="226.1">2113946U01</text>
<text x="35.1" y="223.8">.1UF</text>
<text x="35.1" y="222.2">C6170</text>
<text x="55.1" y="226.1">NC</text>
<text x="62.2" y="224.7" transform="rotate(-90 62.2 224.7)">VDD</text>
<text x="65" y="226.1">OUT1</text>
<text x="62.2" y="233.2" transform="rotate(-90 62.2 233.2)">GND</text>
<text x="65" y="228.6">OUT2</text>
<text x="72" y="237.9">DNP</text>
<text x="83.9" y="238.4">DNP</text>
<text x="145.4" y="239.9">0613952X81</text>
<text x="151.1" y="235.9">R6000</text>
<text x="152.1" y="237.3">2.2K</text>
<text x="168.7" y="237.3">2.2K</text>
<text x="168.7" y="235.9">R6001</text>
<text x="168.9" y="239.9">0613952X81</text>
<text x="67" y="245.1">2113944E23</text>
<text x="69.9" y="243.6">100PF</text>
<text x="70.4" y="241">C6172</text>
<text x="83.1" y="241">C6173</text>
<text x="83.5" y="245.1">2113944E23</text>
<text x="83.9" y="243.6">100PF</text>
<text x="242.6" y="251.5">THE DRAWING ON THIS PRINT AND INFORMATION</text>
<text x="242.6" y="254">THEREWITH ARE PROPRIETARY TO MOTOROLA AND</text>
<text x="243.8" y="256.5">SHALL NOT BE USED OR DISCUSSED IN WHOLE</text>
<text x="245.1" y="259.1">OR IN PART WITHOUT MOTOROLA'S CONSENT.</text>
<text x="248.9" y="261.6">COPYRIGHT, MOTOROLA. THIS DOES</text>
<text x="254" y="264.2">NOT IMPLY PUBLICATION</text>
</g>
<g font-size="1.7">
<text x="150.2" y="51.8">C6192</text>
<text x="59.4" y="60.6">R6190</text>
<text x="339.1" y="77.9">NC</text>
<text x="339.1" y="72.8">NC</text>
<text x="87.7" y="160.4">NC</text>
<text x="181.6" y="161.7">NC</text>
<text x="87.7" y="163">NC</text>
<text x="181.6" y="164.2">NC</text>
<text x="46.2" y="226.5">NC</text>
</g>
<text font-size="1.6" x="58.4" y="64.8">0613952Y01</text>
<g font-size="1.4">
<text x="306.6" y="46.9" transform="rotate(-90 306.6 46.9)">.1UF</text>
<text x="325.6" y="45.1" transform="rotate(-90 325.6 45.1)">.1UF</text>
<text x="71.2" y="59.6">100PF</text>
<text x="150.5" y="55.3">100PF</text>
<text x="335.4" y="59.2">I2C_SCL_MAG</text>
<text x="71.5" y="61.6">2113944E23</text>
<text x="83.8" y="61">2171667E01</text>
<text x="95.2" y="61">2171667E01</text>
<text x="106.7" y="61">2171667E01</text>
<text x="118.1" y="61">2171667E01</text>
<text x="129.5" y="61">21014004001</text>
<text x="335.4" y="61.7">I2C_SDA_MAG</text>
<text x="82.4" y="91.7">100PF</text>
<text x="82.5" y="93.4">2113944E23</text>
<text x="94.2" y="94.1">2113944E17</text>
<text x="94.9" y="92.4">33PF</text>
<text x="106.7" y="92.8">33PF</text>
<text x="107.3" y="94.3">2113944E17</text>
<text x="185.2" y="263.1">MOTOROLA MOBILITY CONFIDENTIAL RESTRICTED-MDB TRACKED TRACKEDANDBLOCKED</text>
</g>
<g font-size="1.3">
<text x="311.6" y="47.3" transform="rotate(-90 311.6 47.3)">2113946U01</text>
<text x="330.6" y="48.8" transform="rotate(-90 330.6 48.8)">2113946U01</text>
<text x="149.8" y="57.2">2113944E23</text>
</g>
<text font-size="1.1" x="224.8" y="78.4">06014011001W</text>
</svg>
